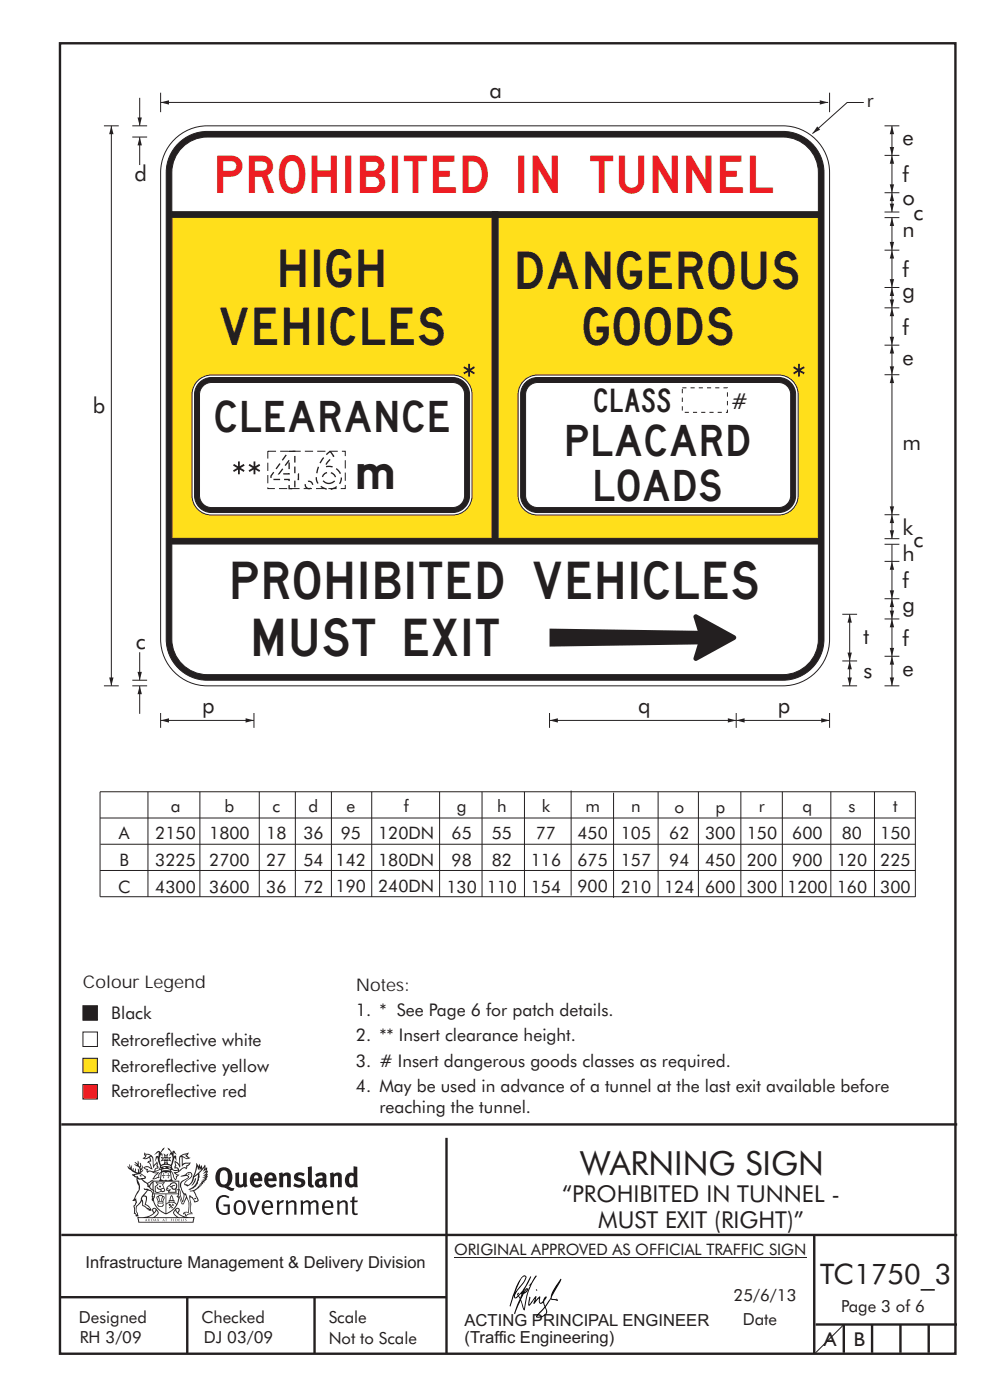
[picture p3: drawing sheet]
<svg xmlns="http://www.w3.org/2000/svg" width="210mm" height="297mm" viewBox="0 0 210 297" stroke-linecap="round" stroke-linejoin="round" font-family="sans-serif">
<g fill="none" stroke="#231f20" stroke-width=".51">
<path d="M12.7 9.2h190v278h-190zM13 238.5h190M94.7 241.4v45.8M12.7 275.2h82M13 262h190M39.7 275.2v12M66.7 275.2v12M172.7 262.2v25M173 281h30M179 281v6M185 281v6M191 281v6"/>
<path d="M197 281v6"/>
</g>
<path d="M96.3 266.7h74.7" fill="none" stroke="#231f20" stroke-width=".21"/>
<path d="M17.6 218.9h3.1v3.1h-3.1z" fill-rule="evenodd" fill="#fff" stroke="#231f20" stroke-width=".21"/>
<path d="M17.6 230.1h3.1v3.1h-3.1z" fill-rule="evenodd" fill="#ee1d23" stroke="#231f20" stroke-width=".21"/>
<path d="M17.6 213.4h3.1v3h-3.1z" fill-rule="evenodd" fill="#231f20" stroke="#231f20" stroke-width=".21"/>
<path d="M17.6 224.5h3.1v3.1h-3.1z" fill-rule="evenodd" fill="#ffdf1b" stroke="#231f20" stroke-width=".21"/>
<g fill="none" stroke="#231f20" stroke-width=".21">
<path d="M21.2 173.5h173M21.3 179.1h172.9M31.4 168v22.3M42.4 168v22.3M55 168v22.3M62.6 168v22.3M70.3 168v22.3M78.8 168v22.3M93.2 168v22.3M102.2 168v22.3M111.2 168v22.3M121.1 167.7v22.3"/>
<path d="M130.1 168.2v22.3M139.6 168v22.3M148.1 168v22.3M157.1 168v22.3M166 168v22.3M176.2 168v22.3M185.5 168v22.3M21.2 184.7h173M194.2 190.2h-173v-22.2h173v22.3"/>
</g>
<path d="M36.6 30a9.9 9.9 0 0 1 7.4-3.3h122.1a9.9 9.9 0 0 1 9.9 9.9v99a9.9 9.9 0 0 1-9.9 9.9h-122.1a9.9 9.9 0 0 1-9.9-9.9v-99a9.9 9.9 0 0 1 2.5-6.6z" fill-rule="evenodd" fill="#fff" stroke="#231f20" stroke-width=".21"/>
<path d="M37.8 30.4a8.7 8.7 0 0 1 6.2-2.5h122.1a8.7 8.7 0 0 1 8.7 8.7v99a8.7 8.7 0 0 1-8.7 8.7h-122.1a8.7 8.7 0 0 1-8.7-8.7v-99a8.7 8.7 0 0 1 2.5-6.2z" fill-rule="evenodd" fill="#231f20" stroke="#231f20" stroke-width=".21"/>
<path d="M38.3 31.7a7.5 7.5 0 0 1 5.7-2.6h122.1a7.6 7.6 0 0 1 7.5 7.5v99a7.6 7.6 0 0 1-7.5 7.5h-122.1a7.6 7.6 0 0 1-7.6-7.5v-99a7.5 7.5 0 0 1 1.9-4.9z" fill-rule="evenodd" fill="#fff" stroke="#231f20" stroke-width=".21"/>
<path d="M36.4 114.2h137.2v1.2h-137.2z" fill-rule="evenodd" fill="#231f20" stroke="#231f20" stroke-width=".21"/>
<path d="M36.4 45.5h68v68.7h-68z" fill-rule="evenodd" fill="#ffdf1b" stroke="#231f20" stroke-width=".21"/>
<path d="M42.2 80.5a4.1 4.1 0 0 1 2.7-.9h51.1a4.1 4.1 0 0 1 4.1 4.1v21.4a4.1 4.1 0 0 1-4.1 4.2h-51.1a4.1 4.1 0 0 1-4.2-4.2v-21.4a4.1 4.1 0 0 1 1.5-3.2z" fill-rule="evenodd" fill="#fff" stroke="#231f20" stroke-width=".21"/>
<path d="M42.3 81.1a3.6 3.6 0 0 1 2.6-1h51.1a3.6 3.6 0 0 1 3.6 3.6v21.4a3.6 3.6 0 0 1-3.6 3.6h-51.1a3.6 3.6 0 0 1-3.6-3.6v-21.4a3.6 3.6 0 0 1 1-2.6z" fill-rule="evenodd" fill="#231f20" stroke="#231f20" stroke-width=".21"/>
<path d="M43.3 81.7l1-.5 .6-.1h51.1a2.55 2.55 0 0 1 2.6 2.6v21.4a2.55 2.55 0 0 1-2.6 2.6h-51.1a2.55 2.55 0 0 1-2.6-2.6v-21.4a2.54 2.54 0 0 1 1-2z" fill-rule="evenodd" fill="#fff" stroke="#231f20" stroke-width=".21"/>
<path d="M56.8 95.7h16.4v8h-16.4z" fill="none" stroke="#231f20" stroke-width=".21" stroke-dasharray="1.7 .9" stroke-linecap="butt"/>
<g fill="#231f20">
<path d="M98.5 77.7l.8 .5v-1h.4v1l.8-.5 .2 .4-.8 .5 .8 .5-.2 .3-.8-.5v1h-.4v-1l-.8 .5-.2-.3 .8-.5-.8-.6z"/>
<path d="M49.6 98.4l.9 .5v-1h.4v1l.8-.5 .2 .4-.8 .5 .8 .5-.2 .3-.8-.5v1h-.4v-1l-.9 .5-.2-.3 .9-.5-.9-.5z"/>
<path d="M52.9 98.4l.9 .5v-1h.4v1l.8-.5 .2 .4-.8 .5 .8 .5-.2 .3-.8-.5v1h-.4v-1l-.9 .5-.2-.3 .9-.5-.9-.5z"/>
</g>
<path d="M116.6 133.4l31.4 .4-.9-2.9a.51 .51 0 0 1 .2-.5 .51 .51 0 0 1 .6 0l8 4.4 .3 .5-.3 .4-8 4.4a.51 .51 0 0 1-.6 0 .51 .51 0 0 1-.2-.5l.9-2.9-31.4 .5z" fill-rule="evenodd" fill="#231f20"/>
<path d="M178.7 140.2h3.1M180.2 140.2v5.3" fill="none" stroke="#231f20" stroke-width=".21"/>
<g fill="#231f20">
<path d="M179.8 143.7h.9l-.5 1.8z"/>
<path d="M180.2 140.2l.5 1.8h-.9z"/>
</g>
<path d="M34.1 152.8h19.8M34.1 151.3v3.1M116.6 151.3v3.1M178.7 145.5h3.1" fill="none" stroke="#231f20" stroke-width=".21"/>
<g fill="#231f20">
<path d="M52.1 152.4l1.8 .4-1.8 .5z"/>
<path d="M34.1 152.8l1.7-.4v.9z"/>
</g>
<path d="M116.6 152.8h39.6" fill="none" stroke="#231f20" stroke-width=".21"/>
<g fill="#231f20">
<path d="M154.4 152.4l1.8 .4-1.8 .5z"/>
<path d="M116.6 152.8l1.7-.4v.9z"/>
</g>
<path d="M53.9 151.3v3.1M156.2 151.3v3.1M156.2 152.8h19.8M176 151.3v3.1" fill="none" stroke="#231f20" stroke-width=".21"/>
<g fill="#231f20">
<path d="M174.2 152.4l1.8 .4-1.8 .5z"/>
<path d="M156.2 152.8l1.7-.4v.9z"/>
</g>
<path d="M180.2 130.3v9.9" fill="none" stroke="#231f20" stroke-width=".21"/>
<g fill="#231f20">
<path d="M179.8 138.4h.9l-.5 1.8z"/>
<path d="M180.2 130.3l.5 1.8h-.9z"/>
</g>
<path d="M146.3 104.5v4.3M178.7 130.3h3.1" fill="none" stroke="#231f20" stroke-width=".21"/>
<path d="M105.6 46.1h68v68.1h-68z" fill-rule="evenodd" fill="#ffdf1b" stroke="#231f20" stroke-width=".21"/>
<g fill="#231f20" stroke="#231f20" stroke-width=".21">
<path d="M104.4 44.9h1.2v69.3h-1.2z" fill-rule="evenodd"/>
<path d="M36.4 44.9h137.2v1.2h-137.2z" fill-rule="evenodd"/>
</g>
<path d="M187.6 139.2h3.2M189.2 139.2v6.3M187.6 145.5h3.2" fill="none" stroke="#231f20" stroke-width=".21"/>
<g fill="#231f20">
<path d="M188.7 143.7h1l-.5 1.8z"/>
<path d="M189.2 139.2l.5 1.8h-1z"/>
</g>
<path d="M34.1 19.7v4.1M34.1 21.7h141.6" fill="none" stroke="#231f20" stroke-width=".21"/>
<g fill="#231f20">
<path d="M173.9 21.3l1.8 .4-1.8 .5z"/>
<path d="M34.1 21.7l1.7-.4v.9z"/>
</g>
<path d="M22 26.7h3.2M183.2 21.7h-3.5l-7.4 6.6" fill="none" stroke="#231f20" stroke-width=".21"/>
<path d="M173.4 26.8l.6 .7-1.7 .8z" fill="#231f20"/>
<path d="M23.6 26.7v118.8" fill="none" stroke="#231f20" stroke-width=".21"/>
<g fill="#231f20">
<path d="M23.2 143.7h.9l-.5 1.8z"/>
<path d="M23.6 26.7l.5 1.8h-.9z"/>
</g>
<path d="M176 19.7v4.1M189.2 131.3v7.9M22 145.5h3.2" fill="none" stroke="#231f20" stroke-width=".21"/>
<g fill="#231f20">
<path d="M188.7 137.5h1l-.5 1.7z"/>
<path d="M189.2 131.3l.5 1.8h-1z"/>
</g>
<path d="M189.2 119.1v7.9M187.6 131.3h3.2M187.6 127h3.2" fill="none" stroke="#231f20" stroke-width=".21"/>
<g fill="#231f20">
<path d="M188.7 125.2h1l-.5 1.8z"/>
<path d="M189.2 119.1l.5 1.8h-1z"/>
</g>
<path d="M187.6 119.1h3.2M189.2 127v4.3" fill="none" stroke="#231f20" stroke-width=".21"/>
<g fill="#231f20">
<path d="M188.7 129.5h1l-.5 1.8z"/>
<path d="M189.2 127l.5 1.8h-1z"/>
</g>
<path d="M187.6 115.5h3.2M187.6 114.3h3.2M189.2 109.2v5.1M189.2 115.5v3.6" fill="none" stroke="#231f20" stroke-width=".21"/>
<g fill="#231f20">
<path d="M188.7 112.5h1l-.5 1.8z"/>
<path d="M189.2 109.2l.5 1.8h-1z"/>
</g>
<path d="M189.2 79.5v29.7M187.6 109.2h3.2" fill="none" stroke="#231f20" stroke-width=".21"/>
<g fill="#231f20">
<path d="M188.7 107.4h1l-.5 1.8z"/>
<path d="M189.2 79.5l.5 1.8h-1z"/>
</g>
<path d="M187.6 79.5h3.2M189.2 73.2v6.3" fill="none" stroke="#231f20" stroke-width=".21"/>
<g fill="#231f20">
<path d="M188.7 77.7h1l-.5 1.8z"/>
<path d="M189.2 73.2l.5 1.8h-1z"/>
</g>
<path d="M187.6 73.2h3.2M189.2 65.3v7.9" fill="none" stroke="#231f20" stroke-width=".21"/>
<g fill="#231f20">
<path d="M188.7 71.5h1l-.5 1.7z"/>
<path d="M189.2 65.3l.5 1.8h-1z"/>
</g>
<path d="M187.6 65.3h3.2M189.2 61v4.3" fill="none" stroke="#231f20" stroke-width=".21"/>
<g fill="#231f20">
<path d="M188.7 63.5h1l-.5 1.8z"/>
<path d="M189.2 61l.5 1.8h-1z"/>
</g>
<path d="M189.2 53.1v7.9M187.6 61h3.2" fill="none" stroke="#231f20" stroke-width=".21"/>
<g fill="#231f20">
<path d="M188.7 59.2h1l-.5 1.8z"/>
<path d="M189.2 53.1l.5 1.7h-1z"/>
</g>
<path d="M187.6 53.1h3.2M189.2 46.2v6.9" fill="none" stroke="#231f20" stroke-width=".21"/>
<g fill="#231f20">
<path d="M188.7 51.3h1l-.5 1.8z"/>
<path d="M189.2 46.2l.5 1.7h-1z"/>
</g>
<path d="M187.6 46.2h3.2M187.6 45h3.2M189.2 40.9v4.1" fill="none" stroke="#231f20" stroke-width=".21"/>
<g fill="#231f20">
<path d="M188.7 43.2h1l-.5 1.8z"/>
<path d="M189.2 40.9l.5 1.8h-1z"/>
</g>
<path d="M189.2 33v7.9M187.6 40.9h3.2" fill="none" stroke="#231f20" stroke-width=".21"/>
<g fill="#231f20">
<path d="M188.7 39.1h1l-.5 1.8z"/>
<path d="M189.2 33l.5 1.7h-1z"/>
</g>
<path d="M187.6 33h3.2M189.2 26.7v6.3" fill="none" stroke="#231f20" stroke-width=".21"/>
<g fill="#231f20">
<path d="M188.7 31.2h1l-.5 1.8z"/>
<path d="M189.2 26.7l.5 1.8h-1z"/>
</g>
<path d="M187.6 26.7h3.2M28.1 144.3h3.1M29.6 145.5v5.9" fill="none" stroke="#231f20" stroke-width=".21"/>
<path d="M29.6 145.5l.5 1.8h-.9z" fill="#231f20"/>
<path d="M29.6 138.4v5.9M28.1 145.5h3.1" fill="none" stroke="#231f20" stroke-width=".21"/>
<path d="M29.2 142.5h.9l-.5 1.8z" fill="#231f20"/>
<path d="M28.1 26.7h3.1M29.6 29.1v5.9" fill="none" stroke="#231f20" stroke-width=".21"/>
<path d="M29.6 29.1l.5 1.7h-.9z" fill="#231f20"/>
<path d="M28.1 29.1h3.1M29.6 20.8v5.9" fill="none" stroke="#231f20" stroke-width=".21"/>
<path d="M29.2 24.9h.9l-.5 1.8z" fill="#231f20"/>
<path d="M168.4 77.7l.9 .5v-1h.4v1l.8-.5 .2 .4-.8 .5 .8 .5-.2 .3-.8-.5v1h-.4v-1l-.9 .5-.2-.3 .9-.5-.9-.6z" fill="#231f20"/>
<path d="M111.4 80.5a4.1 4.1 0 0 1 2.6-.9h51.2a4.1 4.1 0 0 1 4.1 4.1v21.4a4.1 4.1 0 0 1-4.1 4.2h-51.2a4.1 4.1 0 0 1-4.1-4.2v-21.4a4.1 4.1 0 0 1 1.5-3.2z" fill-rule="evenodd" fill="#fff" stroke="#231f20" stroke-width=".21"/>
<path d="M111.5 81.1a3.6 3.6 0 0 1 2.5-1h51.2a3.6 3.6 0 0 1 3.6 3.6v21.4a3.6 3.6 0 0 1-3.6 3.6h-51.2a3.6 3.6 0 0 1-3.6-3.6v-21.4a3.6 3.6 0 0 1 1.1-2.6z" fill-rule="evenodd" fill="#231f20" stroke="#231f20" stroke-width=".21"/>
<path d="M112 82.1a2.54 2.54 0 0 1 2-1h51.2a2.55 2.55 0 0 1 2.5 2.6v21.4a2.55 2.55 0 0 1-2.5 2.6h-51.2a2.55 2.55 0 0 1-2.5-2.6v-21.4l.1-.6z" fill-rule="evenodd" fill="#fff" stroke="#231f20" stroke-width=".21"/>
<path d="M144.7 82.3h9.6v5.2h-9.6z" fill="none" stroke="#231f20" stroke-width=".21" stroke-dasharray=".9 .9" stroke-linecap="butt"/>
<path d="M179.1 280.9l-6.1 6.1" fill="none" stroke="#231f20" stroke-width=".21"/>
<g fill="#231f20">
<path d="M47 248.4a2.55 2.55 0 0 0 0 2.7l.3 .2a.81 .81 0 0 0 1-1v-.5a1.04 1.04 0 0 0-1.1-1.5zM46.3 248.1a1.82 1.82 0 0 1 2.1-.2 1.82 1.82 0 0 1 .9 1.8 2.29 2.29 0 0 1-.8 2l.7 .3h.5l-.2 .6a2.87 2.87 0 0 1-2-.7 2.12 2.12 0 0 1-1.7-3.1z" fill-rule="evenodd"/>
<path d="M49.9 248.9l.8-.2v2a.46 .46 0 0 0 .3 .6 .46 .46 0 0 0 .6-.3v-2.1l.7-.2v2.4l.2 .5-.5 .3-.3-.3a1.02 1.02 0 0 1-1.2 .3 1.02 1.02 0 0 1-.6-1.1z" fill-rule="evenodd"/>
<path d="M54 249.5l-.1 .5h.9a.49 .49 0 0 0-.2-.6 .49 .49 0 0 0-.6 .1zM53.4 249.1a1.34 1.34 0 0 1 1.6-.2 1.34 1.34 0 0 1 .6 1.5v.2h-1.7a.77 .77 0 0 0 .5 .8 .77 .77 0 0 0 .9-.4l.3 .5a1.59 1.59 0 0 1-2 .2 1.59 1.59 0 0 1-.5-2.1z" fill-rule="evenodd"/>
<path d="M57 249.5l-.1 .5h1a.49 .49 0 0 0-.2-.6 .49 .49 0 0 0-.7 .1zM56.4 249.1a1.34 1.34 0 0 1 1.6-.2 1.34 1.34 0 0 1 .7 1.5v.2h-1.8a.77 .77 0 0 0 .5 .8 .77 .77 0 0 0 .9-.4l.4 .5a1.59 1.59 0 0 1-2.1 .2 1.59 1.59 0 0 1-.5-2.1z" fill-rule="evenodd"/>
<path d="M59.2 248.9l.7-.2 .1 .4a.95 .95 0 0 1 1-.3 .95 .95 0 0 1 .7 .8v2.3h-.8v-2.3a.46 .46 0 0 0-.8 .1v2.2h-.8z" fill-rule="evenodd"/>
<path d="M62.6 249.1a1.75 1.75 0 0 1 2-.1l-.2 .5-.6-.2a.43 .43 0 0 0-.6 .3l.4 .3a1.04 1.04 0 0 1 1.2 1.1 1.04 1.04 0 0 1-1.4 1l-1.2-.4 .3-.6 1 .4 .4-.4a.88 .88 0 0 0-1-.5l-.4-.2-.1-.4z" fill-rule="evenodd"/>
<path d="M65.3 247.6l.8-.2 .1 3.8 .3 .2 .1 .4a.88 .88 0 0 1-1 0 .88 .88 0 0 1-.3-1z" fill-rule="evenodd"/>
<path d="M67.8 250.6a.43 .43 0 0 0-.1 .7 .43 .43 0 0 0 .7-.1v-.7zM66.8 249.1a1.7 1.7 0 0 1 2.4 .1v1.9l.3 .4-.4 .5-.5-.4a1.03 1.03 0 0 1-1.7-.1 1.03 1.03 0 0 1 .8-1.5h.7v-.4a.8 .8 0 0 0-1.2 .1z" fill-rule="evenodd"/>
<path d="M70 248.9l.7-.2 .1 .4a.95 .95 0 0 1 1-.3 .95 .95 0 0 1 .7 .8v2.3h-.8v-2.3a.46 .46 0 0 0-.8 .1v2.2h-.8z" fill-rule="evenodd"/>
<path d="M74.3 249.5a1.48 1.48 0 0 0 0 1.7h.5l.2-.1v-1.5l-.3-.2zM75 247.4l.8 .1 .1 4.4h-.7l-.1-.2a1.26 1.26 0 0 1-1.4 0 1.26 1.26 0 0 1-.5-1.3 1.29 1.29 0 0 1 .4-1.4 1.29 1.29 0 0 1 1.4-.1z" fill-rule="evenodd"/>
<path d="M46.4 253.9a1.72 1.72 0 0 1 2.3 0l-.3 .3a1.24 1.24 0 0 0-1.4-.2 1.24 1.24 0 0 0-.6 1.4 1.49 1.49 0 0 0 1.2 1.9l.7-.1v-1.3h-.8l-.1-.4h1.3v1.9a1.93 1.93 0 0 1-2.2 0 1.93 1.93 0 0 1-.7-2.2l.2-.8z" fill-rule="evenodd"/>
<path d="M50.4 255.1a1.65 1.65 0 0 0 .2 2.2 .99 .99 0 0 0 1-1.4 .78 .78 0 0 0-.4-.8 .78 .78 0 0 0-.8 0zM50 254.9a1.33 1.33 0 0 1 1.6-.1 1.33 1.33 0 0 1 .5 1.4 1.31 1.31 0 0 1-1.3 1.6 1.31 1.31 0 0 1-1.2-1.6v-.6z" fill-rule="evenodd"/>
<path d="M52.5 254.7l.4-.1 .9 2.6 .8-2.5h.5l-1.1 3h-.5z" fill-rule="evenodd"/>
<path d="M56.3 255.2l-.2 .7h1.3a.7 .7 0 0 0-.3-.8 .7 .7 0 0 0-.8 .1zM55.9 255a1.22 1.22 0 0 1 1.5-.2 1.22 1.22 0 0 1 .5 1.5h-1.8a.93 .93 0 0 0 .5 1 .93 .93 0 0 0 1.1-.2l.2 .3a1.43 1.43 0 0 1-1.8 .1 1.43 1.43 0 0 1-.6-1.7z" fill-rule="evenodd"/>
<path d="M58.7 254.7l.4-.1 .1 .5 .4-.4 .6-.1-.2 .5a.66 .66 0 0 0-.8 .7v1.9h-.4z" fill-rule="evenodd"/>
<path d="M60.6 254.7l.4-.1 .1 .5a.94 .94 0 0 1 1-.5 .94 .94 0 0 1 .8 .8v2.3h-.5l-.1-2.5a.81 .81 0 0 0-1.2 .3v2.2h-.4z" fill-rule="evenodd"/>
<path d="M63.7 254.7l.5-.1 .1 .5 .4-.3a.78 .78 0 0 1 1.1 .3 .9 .9 0 0 1 1-.5 .9 .9 0 0 1 .8 .8v2.3h-.5l-.1-2.5a.67 .67 0 0 0-1.1 .3v2.2h-.5v-2.4l-.4-.3-.7 .4v2.3h-.5z" fill-rule="evenodd"/>
<path d="M69 255.2l-.1 .7h1.3a.7 .7 0 0 0-.3-.8 .7 .7 0 0 0-.9 .1zM68.7 255a1.22 1.22 0 0 1 1.5-.2 1.22 1.22 0 0 1 .5 1.5h-1.8a.93 .93 0 0 0 .4 1 .93 .93 0 0 0 1.2-.2l.1 .3a1.44 1.44 0 0 1-1.7 .1 1.44 1.44 0 0 1-.6-1.7z" fill-rule="evenodd"/>
<path d="M71.4 254.7l.5-.1 .1 .5a.94 .94 0 0 1 1-.5 .94 .94 0 0 1 .8 .8v2.3h-.5l-.1-2.5a.81 .81 0 0 0-1.2 .3v2.2h-.4z" fill-rule="evenodd"/>
<path d="M74.7 253.9l.5-.1v.9h.7l-.1 .3h-.6v2.2l.1 .2h.5l.1 .3a.75 .75 0 0 1-1.2-.6v-2.1h-.4v-.3h.4z" fill-rule="evenodd"/>
<path d="M30.8 244.9l1.1 .3-.9 .5h-.4l.6-.5zM31.8 245.4h.2a2.44 2.44 0 0 1 .4 1.9l.1 .5 .7-1-.1 .6 .3 .3a.57 .57 0 0 0-.6 .7l-1-.1-.5 .2 .2-.5-.8-.3 .7-.1 .9 .5 .1-.1-.6-1.3-.2-.2h.5zM30.7 244.4l-.1 .5 .2 .4-.6 .4a1.04 1.04 0 0 0 1.4-.1l.2 .6-.3 .1-.2 .4a.94 .94 0 0 1 .8 1.1l-.2-.1a1.16 1.16 0 0 0-1.5-.1l.3 .4 .4 .2 .1 .5 .2 .1 .1-.2a.94 .94 0 0 1 1.1 .2l.8 .1-1.2 1.2a1.13 1.13 0 0 0 1.2-.2l.4-.1-.1-.4 .5-.8a.83 .83 0 0 0-.6 1.1l-.3-.1-.7 .4 1.1-1.4-.5 .1-.5-.1 1.3-.5-.1-.1-.9 .4v-.3l.2-.2 .3 .1 .1-.3-.2-.4v-.6l-.1-.4-.7 1v-.7a1.42 1.42 0 0 0-1.6-1.8z" fill-rule="evenodd"/>
<path d="M38.5 245.2l.5-.2 .7-.1-.6 .3 .8 .5h-.3zM38.3 245.5l.2-.1 .1 2a1.69 1.69 0 0 1 1.6-.6l-.8 .5 .1 .5a1.1 1.1 0 0 0-1.5 .6l-.1-.5-.2-.2h-.5l.3-.4-.3-.7a1.42 1.42 0 0 1 .8 1.1l.2-.1zM37.1 246.2l.1 1-.2 .3 .1 .4h.5l.1 .2a.96 .96 0 0 1-1.1-.1l-.1 .1a1.06 1.06 0 0 0 1.3 .2v.1a.72 .72 0 0 1-1 .2l.3 .5 .6 .2-.4 .2-.1 .6-.2-.3-.4-1.1-.4-.4 .4 .9a1.54 1.54 0 0 0 .7 1.2l.2-.3a.58 .58 0 0 1 .4-.8l.2-.1h-.3l-.5-.3 .9-.5a.93 .93 0 0 1 1.2-.5v.2l.2-.2 .1-.5a.99 .99 0 0 0 .7-.8l-1.3 .1-.3 .2-.1-1.4 .9 .4 .9-.3h-.4l-.5-.4 .4-.7-.6 .2a1.46 1.46 0 0 0-1.4 2.1v.4l-.2-.4z" fill-rule="evenodd"/>
<path d="M35.6 248.9l.2 .1-.1 .3 .4 .1h-.4v.6l-.1-.6h-.3l.3-.1z" fill-rule="evenodd"/>
<path d="M34.6 248.9l.2 .1v.3l.3 .1h-.3l-.1 .6v-.6h-.4l.4-.1z" fill-rule="evenodd"/>
<path d="M34.3 248.8a.57 .57 0 0 1 .9 .2 .57 .57 0 0 1 .9-.2l.2 1.4h-.2a.57 .57 0 0 1-.9 0 .69 .69 0 0 1-1.1 0zM34.2 248.1l-.3 2.1-.2 .4h3l-.2-.4-.3-2.1h-.2v.2l-.8-.1-.8 .1v-.2z" fill-rule="evenodd"/>
<path d="M34.2 252.4a.3 .3 0 0 0 .6 0 .3 .3 0 0 0-.6 0zM33.3 250.9l.3 .3-.3 .4a.79 .79 0 0 0 0 1.3l.8-.2-.1-.3a.55 .55 0 0 1-.7-.6l.1-.1 .2 .3 .3 .2 .8-.2-.4-.7 .4-.4-.7 .2zM33 250.7l1.1 .2 .9-.2-.4 .6 .4 1.2a.56 .56 0 0 1-.8 .3l-.2 .1a.73 .73 0 0 1-.9 .1 .73 .73 0 0 1-.3-1v-.4l.6-.4z" fill-rule="evenodd"/>
<path d="M35.6 251.8l.7-.4a.58 .58 0 0 1 1-.1 .58 .58 0 0 1-.4 .9l-.3-.3a.43 .43 0 0 1 .6-.4 .57 .57 0 0 0-.8 .2l-.2-.1-.3 .1 .4 .2a.55 .55 0 0 0 .9 .4v.5h-1.3l.3-.4-.1-.1-.6 .1 .2-.3-.2-.1zM35.4 251.8l-.1 .2a.39 .39 0 0 0 .2 .6h.3l-.2 .4h1.9l-.1-.8a.86 .86 0 0 0-.1-1.3 .86 .86 0 0 0-1.3 .4z" fill-rule="evenodd"/>
<path d="M36 254.8h.8v.2h-.8zM36.4 253.8l.2 .8h-.4zM36.4 253.5l-.3 .5-.1 .6h-.2v.4l-.7 .4 .2 .1a1.48 1.48 0 0 1 2.1 .2l.2-.1-.6-.5v-.5h-.2l-.1-.6z" fill-rule="evenodd"/>
<path d="M35.8 255.4l.4 .1 .1 .3 .3-.2-.2-.2a.38 .38 0 0 1 .5 .5l-.2-.2-.3 .2 .3 .2-.3 .3-.1-.4-.4 .4-.1-.2 .4-.3-.1-.1-.2 .1z" fill-rule="evenodd"/>
<path d="M34.5 254h.2v.2l-.2 .6h-.2zM33.6 255.3h.9v.2a.55 .55 0 0 1-.8 .4v-.2l-.2-.1zM33.4 254h.2l.2 .8h-.2zM33.6 255l.8-.1 .1 .2h-.8zM33.8 253.7h.5l-.2 1.1h-.1zM33.3 253.8l-.1 .3 .3 1.1a.48 .48 0 0 0-.1 .6 .48 .48 0 0 0 .5 .2h.5a.49 .49 0 0 0 .2-.8l.3-1.1-.1-.3a1.42 1.42 0 0 0-1.5 0z" fill-rule="evenodd"/>
<path d="M33.7 251.5l.4 .1 .1 .3h-.3z" fill-rule="evenodd"/>
<path d="M41.3 250.1l.3-.2-.2 .8-.6 .8h-.2l.5-.7z" fill-rule="evenodd"/>
<path d="M39.7 249l.3-.2 .5 .2a.88 .88 0 0 1-.6 1.1 1.22 1.22 0 0 0-.8 1.3l.5 .2a.72 .72 0 0 0 .9-.4l.5-.8 .2-.6 .8-.6v.2a2.85 2.85 0 0 1-2 2.9l.1 .1a2.13 2.13 0 0 0 1.9-1.5v-.3a2.01 2.01 0 0 0 .3-1.7l1.1-1.3-.4 1 .7-.5-.7 1 .8-.4-.8 .8 .7-.2-.9 .6 .8-.1-.8 .4h.7l-.8 .3 .3 .2h-.4l.2 .3h-.4l.2 .3h-.4l.1 .2h-.1a2.16 2.16 0 0 1-2 1.1l.1 .2 .4-.1a.76 .76 0 0 1 .7 .8l.5 1.2-.6 .2a1.45 1.45 0 0 0-1.1-1.3l.2 1.8-.1 1.8 .4 .3a1.07 1.07 0 0 0-1.2 .4v-.3l-.5-.2a.87 .87 0 0 1 1.1-.1v-.7a4.4 4.4 0 0 0-.6-3.1l-.1-.3h-.2a2.16 2.16 0 0 1-.7-2.2l.3-.4 1.2-.7a.55 .55 0 0 0-.4-.8zM37.8 252.4a.76 .76 0 0 1 .3 1.1l.6 1.6 .4-1.7 .2 .1a.61 .61 0 0 1-.1 .9l-.3 .8-.2 .1-.7-1.6-.3 .1a1.18 1.18 0 0 0 .1-1.4zM41.8 247.5l.2 .7 .3-.5v.6l.4-.5a1.9 1.9 0 0 1-1.2 1.4l-.3 .3zM38.2 249.6l1.4-.2 .2 .2v.3l-.5 .2a1.26 1.26 0 0 0-.9 1.9l.2 .7a1.84 1.84 0 0 1 .1 2.1l-.4-1.4a.96 .96 0 0 0-.4-1.2l-.4 .2a.78 .78 0 0 1 0 1.3l.1 .3h.4l.4 1.1a.38 .38 0 0 0 .2 .4 .38 .38 0 0 0 .4-.1l.6-1.2a2.94 2.94 0 0 1 .4 2.5l-.1 .4h-.8l-.3 .4v.2l.4-.1 .1 .4 .2 .1a1.02 1.02 0 0 1 1.3-.5v-.4l-.3-.1 .1-1.8-.3-1.3h.1a1.14 1.14 0 0 1 .8 1 .63 .63 0 0 0 .8-.2 .63 .63 0 0 0-.2-.9l-.6-1.2 .9-.6 .2-.4h.3l-.1-.2h.4l-.1-.3h.3l-.1-.3 .5-.1-.2-.2 .6-.4v-.2h-.2l.4-.5h-.3l.3-.5-.4 .1 .4-.5v-.3l-.3 .2 .2-.7-.1-.2-.4 .3v-.8l-.6 .8-.2-.8-.2 .5-.3-.7-.1 .6-.5-.8-.1 1.4-.6 1.8a1.81 1.81 0 0 1-1 1.5l-.6-.2a1.75 1.75 0 0 1 1.1-1.2 .75 .75 0 0 0 .1-1.3 .75 .75 0 0 0-1.2 .4z" fill-rule="evenodd"/>
<path d="M41.2 254.1h.3l.2 .2-.4 .1z" fill-rule="evenodd"/>
<path d="M29.4 258.4h11.6l-.1 .8h-11.4zM31.3 258.2l.5-.1a2.48 2.48 0 0 0 1.4-1.3l.3 .5-.5 .6-.5 .3zM32.5 256.6l.3-.2 .2 .1-.3 .7zM37.2 256.8a2.65 2.65 0 0 0 1.8 1.4h-1.1l-.5-.3-.5-.6zM37.4 256.5l.2-.1 .3 .2-.3 .6zM29.2 258.2l.1 1.2h11.8l.2-1.1-.2-.1a4.1 4.1 0 0 1-3.3-.9l.3-.4-.1-.6a1.06 1.06 0 0 0-1.3 1l.2 .4 .6 .5h-4.7l.3-.1a.84 .84 0 0 0 .6-.8 .84 .84 0 0 0-.5-.8l-.3-.2h-.5l-.1 .6 .3 .4a4.2 4.2 0 0 1-3.4 .9z" fill-rule="evenodd"/>
<path d="M31 258.7l.1 .2h-.2zM31 258.5l-.3 .6 .4-.2 .2 .2z" fill-rule="evenodd"/>
<path d="M31.3 258.6h.3v.4a.25 .25 0 0 0 .2-.1 .25 .25 0 0 0-.1-.3h.1a.29 .29 0 0 1 0 .4 .29 .29 0 0 1-.4 0 .29 .29 0 0 1 0-.4z" fill-rule="evenodd"/>
<path d="M32.2 258.6a.22 .22 0 0 1 .3 .2 .22 .22 0 0 1-.3 .2zM32 258.6l.1 .4a.33 .33 0 0 0 .4 0 .33 .33 0 0 0 0-.4 .33 .33 0 0 0-.5 0z" fill-rule="evenodd"/>
<path d="M32.9 258.7l.1 .2h-.2zM32.9 258.5l-.2 .6 .3-.2 .2 .2z" fill-rule="evenodd"/>
<path d="M33.3 258.6h.2l.1 .1 .2-.1-.2 .2 .2 .3-.3-.3-.1 .3h-.1l.2-.3z" fill-rule="evenodd"/>
<path d="M34.7 258.7l.1 .2h-.2zM34.7 258.5l-.3 .6 .4-.2 .2 .2z" fill-rule="evenodd"/>
<path d="M35 258.5h.5l-.2 .1v.5h-.2l.1-.5z" fill-rule="evenodd"/>
<path d="M36.2 258.6l.3-.1-.1 .1v.2h.1h-.1v.3h-.2z" fill-rule="evenodd"/>
<path d="M36.7 258.6h.2v.5h-.2z" fill-rule="evenodd"/>
<path d="M37.3 258.6a.22 .22 0 0 1 .3 .2 .22 .22 0 0 1-.3 .2zM37.1 258.6v.4a.33 .33 0 0 0 .5 0 .33 .33 0 0 0 0-.4 .33 .33 0 0 0-.5 0z" fill-rule="evenodd"/>
<path d="M37.8 258.6l.4-.1-.2 .1v.2h.1h-.1v.2l.2 .1h-.4z" fill-rule="evenodd"/>
<path d="M38.4 258.6h.2l-.1 .4 .2 .1h-.3z" fill-rule="evenodd"/>
<path d="M38.9 258.6h.2v.5h-.2z" fill-rule="evenodd"/>
<path d="M39.3 258.6h.2h-.1l.2 .3-.2 .2-.1-.1v-.1l.2 .1z" fill-rule="evenodd"/>
<path d="M34.2 247.4a1.51 1.51 0 0 1 2 .2 2.67 2.67 0 0 0-2.1 0zM35.7 247.6l.4 .1 .1 .3-.4-.1zM34.6 247.6h.5l.1 .2h-.4zM34 247.8l.3 .2h-.3zM34.9 246.9l.3-.2 .3 .2zM34.9 245.6l.2 .1v.3h-.2zM35 245.1l.2 .2 .2-.2-.1 .3h-.2zM35.1 246.3h.2l.1 .4-.2-.2-.2 .2zM35.3 245.7l.2-.1v.4h-.2zM34.4 245.7h.3l.1 .3-.4 .1 .2-.2zM35.7 245.7h.3l-.2 .2 .2 .2-.4-.1zM32.7 244.9l1-.5-.1 1-.2-.2-.3 .2-.3 1.1 .5-1 .3 .9a1.84 1.84 0 0 1 .2 1.7l.4 .1a2.48 2.48 0 0 1 2.2 0l.2-.2-.2-.7 .7-1.8 .4 .7-.2-1-.2-.1-.2 .3v-.9l.6 .4-.6-.8-.3 .1-.1 .4-.5-.9-.5-.3 .2 .5 .6 .5-.5 .8 .4-.4a2.06 2.06 0 0 1 0 2.3l-.5-.2-.2-.6 .1-.1 .8 .2-.4-.5 .4-.5-.7 .2-.2-.2 .2-.7-.5 .4-.5-.4 .2 .7-.2 .2-.7-.2 .4 .5-.4 .5 .8-.2 .1 .1-.2 .6-.5 .2a2.02 2.02 0 0 1 0-2.2l.3 .5-.1-.7-.3-.1 .8-1.2-.4 .3-.5 .8-.2-.3a.8 .8 0 0 0-.8 .5z" fill-rule="evenodd"/>
<path d="M29.2 250.1l.3 .1a.61 .61 0 0 1 .8 .4l.3 .2a.8 .8 0 0 1 .6 1l.4 .1 .5 .5a1 1 0 0 1 .5 1.1l-.1 .7v-.5h-.1a.96 .96 0 0 0-.8-1.3l-.2-.2h-.7l-.1-.1-.1 .1 .1 .3h.6l-1.2 1.3-.2 1-.4 .6a1.33 1.33 0 0 0-.5 1.8l.2 .5a1.26 1.26 0 0 1-.5-1.5l-.1-.3a1.56 1.56 0 0 0 .4-1.7l-.3 .2 .2-.5a3.2 3.2 0 0 0 .7-3zM30.4 253.9h.4a2.06 2.06 0 0 1-.1 1.6l.7 .5 .4 .4-.6-.1-.8-.6-.1-.9a.51 .51 0 0 1 .1-.9zM28.6 249.3a1.52 1.52 0 0 1 2.1 .5l-1.1 .2-.2-.1-.1-.4h-.5zM27.5 247v.8l-.3-.4h-.1a3.1 3.1 0 0 0 1.9 1.6l-1 .1 .5 .6 .5 .1 .1 1.1a1.84 1.84 0 0 1-.3 2.5l-.4 .9-.3 .4 .2 .1 .4-.1 .1 .4-.2 .5-.3 .2 .1 1.7h.2l.3 .5 .1 .1 .4-.1-.1-.5a1.3 1.3 0 0 1-.1-1.7l.9-1 .1 1.1 .6 .2 .5 .5 .1-.1 .2 .3h.5a1.85 1.85 0 0 0-1.2-1.4l.1-.3a1.39 1.39 0 0 0 0-1.4l-.5-.1 .5-.5a.66 .66 0 0 1 .9-.4 .66 .66 0 0 1 .3 .9l-.1 .4 .2-.1v.2l-.1 .3 .2 .5 .1-.3a2.24 2.24 0 0 0 .1-2.2 .73 .73 0 0 1-.7-.7 .73 .73 0 0 1 .6-.7v-.2a.94 .94 0 0 0-.9 .8 .48 .48 0 0 1-.1-.6 .48 .48 0 0 1 .5-.2l.5-.3a.51 .51 0 0 0-.8 .2l-.5 .2-1-.8h.6l.2-.5-1.2-.7 .5-.5v-.3l-.5 .4 .1-.2a.69 .69 0 0 0 .2-1v.4l-.2 .3v-1.1l-.3-.2 .1 .6-.1 .2-.4-1.3v.7l-.6-.4 .5 .7-.6-.2 .3 .3a1 1 0 0 1 .7 1.4l-.2-.8v.9l-.5-.2v-.8l-.2 .7-.2-.1-.1-.6-.2 .4-.2-.2 .1-.7-.2 .5z" fill-rule="evenodd"/>
<path d="M29.6 249.4l.2-.1 .3 .2z" fill-rule="evenodd"/>
<path d="M32.4 250.5h5.6v2l-.2-.1v-1.7h-5.2v2.5h5.2v-.8l.1 .2-.1 1.1v-.3h-2.5v4a4.1 4.1 0 0 0 2.6-3.6l.1-.1a4 4 0 0 1-2.8 3.9 4.2 4.2 0 0 1-2.8-4.7l.1 1.2 .1-.1a3.8 3.8 0 0 0 2.5 3.4v-4h-2.5l-.2-.9z" fill-rule="evenodd"/>
<circle cx="40" cy="249.1" r=".17"/>
</g>
<g fill="#010202">
<path d="M111.6 273.7l.2-.2-.5 .7zM110.4 274.5l.3 .1-.3 .7-.3-.4zM110.9 270.9l.5-.1a9.3 9.3 0 0 1-2 3.2l-.1 .2 1-2.5zM110.6 271a14.7 14.7 0 0 0-2.2 4.9l-.3 1.2 .1 .1 .8-2.4a.42 .42 0 0 0 .2 .7 .42 .42 0 0 0 .6-.3l.2-.2 .2 .6-1.1 3.1h.2l1.1-2.8 .6 1.9 .2 .2 .2-.5a13.5 13.5 0 0 1 2-6.2l.5-.5-.2-.2-1.6 2.1 .4-.1a14.9 14.9 0 0 0-1.3 5.1l-.4-1.2a1.39 1.39 0 0 1 .2-1.8l.1-.2a.92 .92 0 0 0 .8-1.2 .75 .75 0 0 0-.7 .7l-.2 .2 1.6-3.4h-.1l-.4 .7a10.5 10.5 0 0 1-2.2 3.2l.2-.4a.32 .32 0 0 0-.4 .2 .32 .32 0 0 0 .1 .4l-.5 .4a3.2 3.2 0 0 1 1.1-2.3l.5-.6a2.49 2.49 0 0 0 .7-1.6l-.3-.2z" fill-rule="evenodd"/>
<path d="M115.6 277.5a1.15 1.15 0 0 1 .1 1.3 1.15 1.15 0 0 1-1.2 .5h-.5zM112.3 275.1l-.3 1.7 .3 .2 1.2-1.5-.3 1.1 1.1-1.2a.94 .94 0 0 0 .4 1.2l.5-.3 .3 .9-1.2 1.3a.98 .98 0 0 0-.5 1 1.9 1.9 0 0 0 2.3-1.3l-.1-.3a1.02 1.02 0 0 1 .3-1.4l.5-.9 1.5 .3-.2-.5v.3l-1.1-.2v-.2l2-3.6 .1-.3-.1-.1-1.8 2.7a6.6 6.6 0 0 1-1.5 3l-.2-.2a1.01 1.01 0 0 1 .4-1.4l.1-.2-.3-.2-.3 .5-.2 .5-.5 .4-.2-.4 .1-.9-.2-.1-.8 .9 .2-.9h-.1l-1.4 1.7 .2-1.4v-.1z" fill-rule="evenodd"/>
<path d="M113.7 273.5l.3 .3h-.3z" fill-rule="evenodd"/>
</g>
<text font-size="7.9" fill="#ee1d23" x="46.1" y="41">PROHIBITED IN TUNNEL</text>
<g font-size="7.9" fill="#231f20">
<text x="59.5" y="61">HIGH</text>
<text x="109.9" y="61.2">DANGEROUS</text>
<text x="46.7" y="73.1">VEHICLES</text>
<text x="123.8" y="73.1">GOODS</text>
<text x="57.5" y="103.7">4.6</text>
<text x="49.4" y="127">PROHIBITED VEHICLES</text>
<text x="53.9" y="139.2">MUST EXIT</text>
</g>
<text font-size="7.1" fill="#231f20" x="123" y="249.4">WARNING SIGN</text>
<g font-size="6.6" fill="#231f20">
<text x="45.7" y="91.7">CLEARANCE</text>
<text x="120.3" y="96.7">PLACARD</text>
<text x="126.3" y="106.2">LOADS</text>
</g>
<text font-size="6" fill="#231f20" x="174" y="272.3">TC1750_3</text>
<text font-size="5.3" fill="#231f20" x="75.9" y="103.7">m</text>
<g font-size="4.9" fill="#231f20">
<text x="126.1" y="87.4">CLASS</text>
<text x="119.2" y="255.1">“PROHIBITED IN TUNNEL -</text>
<text x="126.9" y="260.6">MUST EXIT (RIGHT)”</text>
</g>
<g font-size="4.7" fill="#231f20">
<text x="103.9" y="20.7">a</text>
<text x="191.4" y="30.9">e</text>
<text x="28.5" y="38.4">d</text>
<text x="191.4" y="38.7">f</text>
<text x="191.4" y="43.5">o</text>
<text x="193.8" y="46.7">c</text>
<text x="191.4" y="50.2">n</text>
<text x="191.4" y="58.8">f</text>
<text x="191.4" y="63.3">g</text>
<text x="191.4" y="71">f</text>
<text x="191.4" y="77.4">e</text>
<text x="19.7" y="87.6">b</text>
<text x="155.1" y="86.7">#</text>
<text x="191.4" y="95.4">m</text>
<text x="191.4" y="113.5">k</text>
<text x="191.4" y="119">h</text>
<text x="193.8" y="116">c</text>
<text x="191.4" y="124.8">f</text>
<text x="191.4" y="129.7">g</text>
<text x="28.8" y="137.7">c</text>
<text x="183.2" y="136.6">t</text>
<text x="191.4" y="137">f</text>
<text x="183.2" y="143.8">s</text>
<text x="191.4" y="143.4">e</text>
<text x="42.9" y="151.4">p</text>
<text x="135.4" y="151.4">q</text>
<text x="165" y="151.4">p</text>
</g>
<g font-size="4.2" fill="#231f20">
<text x="183.9" y="22.7">r</text>
<text x="174.7" y="285.6">A</text>
<text x="181.1" y="285.6">B</text>
</g>
<g font-size="3.7" fill="#231f20">
<text x="17.6" y="209.5">Colour Legend</text>
<text x="75.5" y="210.3">Notes:</text>
<text x="75.5" y="215.6">1. * See Page 6 for patch details.</text>
<text x="23.6" y="221.8">Retroreflective white</text>
<text x="23.6" y="216.3">Black</text>
<text x="75.5" y="220.9">2. ** Insert clearance height.</text>
<text x="23.6" y="227.4">Retroreflective yellow</text>
<text x="75.5" y="226.3">3. # Insert dangerous goods classes as required.</text>
<text x="23.6" y="232.6">Retroreflective red</text>
<text x="75.5" y="231.6">4. May be used in advance of a tunnel at the last exit available before</text>
<text x="80.5" y="236">reaching the tunnel.</text>
</g>
<g font-size="3.6" fill="#231f20">
<text x="36.2" y="172.3">a</text>
<text x="47.6" y="172.3">b</text>
<text x="57.8" y="172.3">c</text>
<text x="65.5" y="172.3">d</text>
<text x="73.5" y="172.3">e</text>
<text x="85.6" y="172.3">f</text>
<text x="96.9" y="172.3">g</text>
<text x="105.4" y="172.3">h</text>
<text x="114.9" y="172.3">k</text>
<text x="124.2" y="172.3">m</text>
<text x="133.9" y="172.3">n</text>
<text x="143.1" y="172.4">o</text>
<text x="151.7" y="172.4">p</text>
<text x="161" y="172.3">r</text>
<text x="170.2" y="172.3">q</text>
<text x="180" y="172.3">s</text>
<text x="189.5" y="172.3">t</text>
<text x="25.2" y="178">A</text>
<text x="32.9" y="178">2150</text>
<text x="44.4" y="178">1800</text>
<text x="56.5" y="178">18</text>
<text x="64.3" y="178">36</text>
<text x="72.3" y="177.9">95</text>
<text x="80.2" y="178">120DN</text>
<text x="95.8" y="178">65</text>
<text x="104.3" y="178">55</text>
<text x="113.7" y="178">77</text>
<text x="122.5" y="177.9">450</text>
<text x="131.7" y="178">105</text>
<text x="142" y="178.1">62</text>
<text x="149.6" y="178.1">300</text>
<text x="158.4" y="178">150</text>
<text x="168.1" y="178">600</text>
<text x="178.6" y="178">80</text>
<text x="186.7" y="178">150</text>
<text x="25.3" y="183.7">B</text>
<text x="32.9" y="183.7">3225</text>
<text x="44.4" y="183.7">2700</text>
<text x="56.5" y="183.7">27</text>
<text x="64.3" y="183.7">54</text>
<text x="71.2" y="183.6">142</text>
<text x="80.2" y="183.7">180DN</text>
<text x="95.8" y="183.7">98</text>
<text x="104.3" y="183.7">82</text>
<text x="112.6" y="183.7">116</text>
<text x="122.5" y="183.6">675</text>
<text x="131.7" y="183.7">157</text>
<text x="142" y="183.8">94</text>
<text x="149.6" y="183.8">450</text>
<text x="158.4" y="183.7">200</text>
<text x="168.1" y="183.7">900</text>
<text x="177.5" y="183.7">120</text>
<text x="186.7" y="183.7">225</text>
<text x="25" y="189.4">C</text>
<text x="32.9" y="189.4">4300</text>
<text x="44.4" y="189.4">3600</text>
<text x="56.5" y="189.4">36</text>
<text x="64.3" y="189.3">72</text>
<text x="71.2" y="189.3">190</text>
<text x="80.2" y="189.3">240DN</text>
<text x="94.7" y="189.4">130</text>
<text x="103.2" y="189.4">110</text>
<text x="112.6" y="189.4">154</text>
<text x="122.5" y="189.3">900</text>
<text x="131.7" y="189.4">210</text>
<text x="140.9" y="189.4">124</text>
<text x="149.6" y="189.4">600</text>
<text x="158.4" y="189.4">300</text>
<text x="167" y="189.4">1200</text>
<text x="177.5" y="189.4">160</text>
<text x="186.7" y="189.4">300</text>
</g>
<g font-size="3.5" fill="#231f20">
<text x="18.2" y="269">Infrastructure Management &amp; Delivery Division</text>
<text x="16.7" y="280.6">Designed</text>
<text x="42.7" y="280.6">Checked</text>
<text x="69.7" y="280.6">Scale</text>
<text x="98.5" y="281.3">ACTING PRINCIPAL ENGINEER</text>
<text x="155.6" y="276.1">25/6/13</text>
<text x="157.6" y="281.2">Date</text>
<text x="178.5" y="278.2">Page 3 of 6</text>
<text x="16.9" y="284.8">RH 3/09</text>
<text x="43.2" y="284.8">DJ 03/09</text>
<text x="69.7" y="285.2">Not to Scale</text>
<text x="98.5" y="284.8">(Traffic Engineering)</text>
</g>
<text font-size="3.4" fill="#231f20" x="96.3" y="266.3">ORIGINAL APPROVED AS OFFICIAL TRAFFIC SIGN</text>
</svg>
